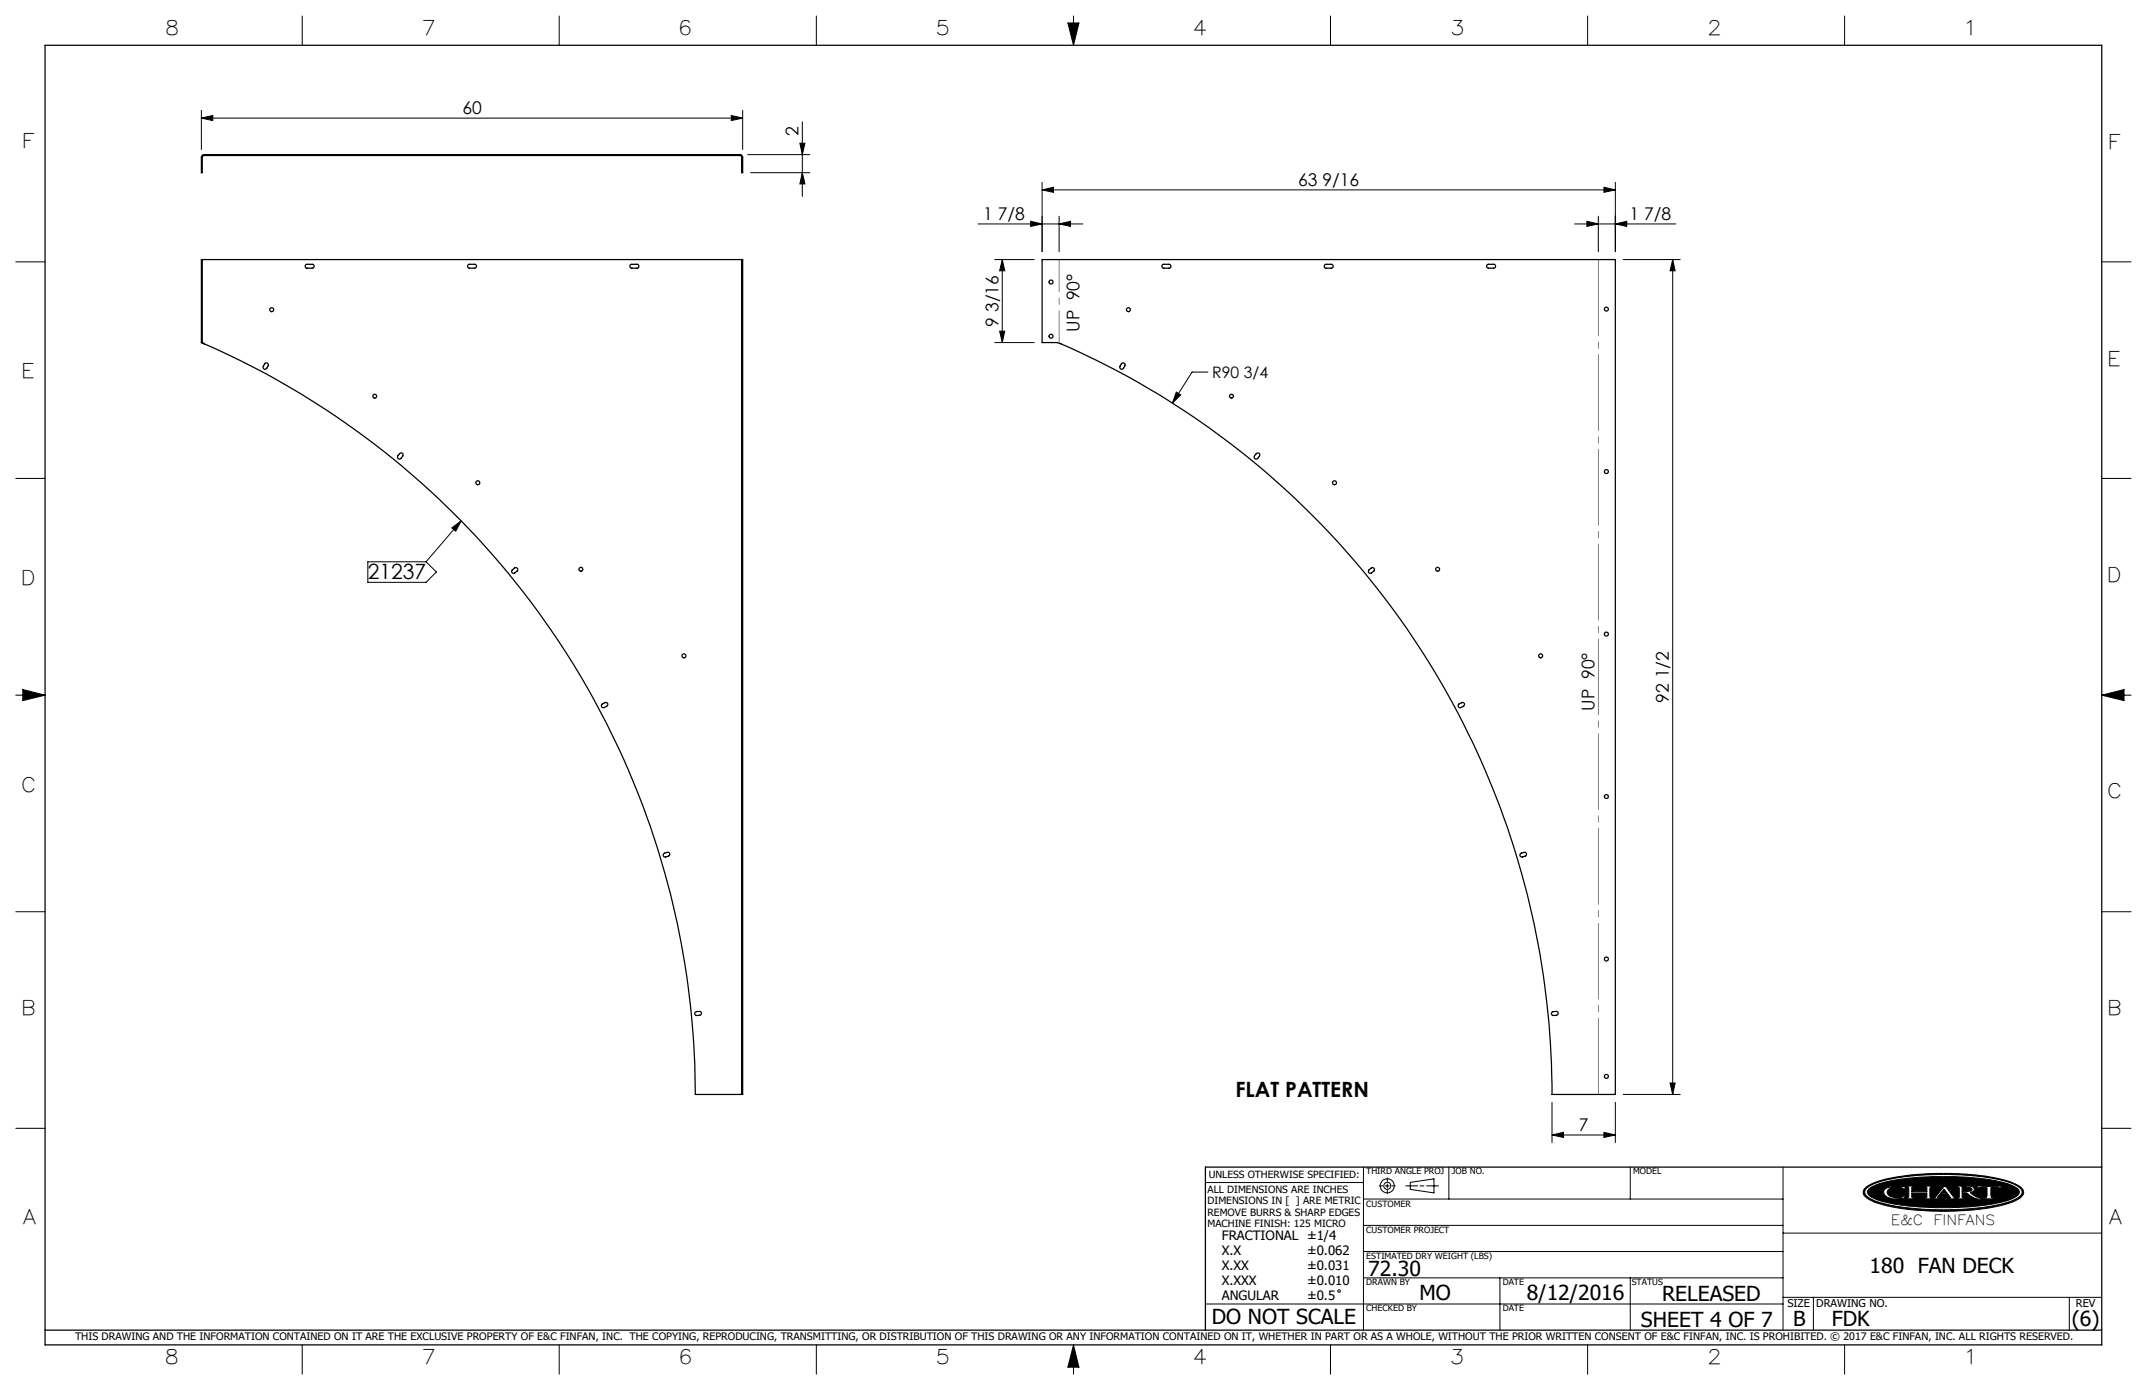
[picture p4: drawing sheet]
<svg xmlns="http://www.w3.org/2000/svg" width="432mm" height="279mm" viewBox="0 0 432 279" stroke-linecap="round" stroke-linejoin="round" font-family="sans-serif">
<g fill="none" stroke="#000" stroke-width=".2">
<path d="M60.8 3.2v5.9M112.5 3.2v5.9M164.2 3.2v5.9M214.8 4.6h2.2l-1.1 4.5zM215.9 3.2v5.9M267.6 3.2v5.9M319.3 3.2v5.9M371 3.2v5.9M40.5 23.7l2.3-.5v1zM40.5 22.2v7.9M40.5 23.7h108.9M147.1 23.2l2.3 .5-2.3 .5z"/>
<path d="M149.4 22.2v7.9M150.4 31.1h12.5M151 34.7h11.9M160.9 28.8h1l-.5 2.3zM161.4 24.5v15M161.4 34.7l.5 2.3h-1zM209.6 38.2l2.3-.6v1.1zM209.6 36.7v13.9M209.6 38.2h115.3M322.6 37.6l2.3 .6-2.3 .5zM324.9 36.7v13.9M3.2 52.6h5.9"/>
<path d="M196.7 45h21.1M200.1 52.2h7.9M201.6 52.2l.5 2.2h-1.1zM201.6 52.2v16.7M207.3 44.5l2.3 .5-2.3 .5zM213 45l2.3-.5v1zM213 43.5v7.1M316.7 45h20.3M319.2 44.5l2.3 .5-2.3 .5zM321.5 43.5v7.1M324.9 45l2.3-.5v1zM326.5 52.2h11.4"/>
<path d="M336.4 52.2l.5 2.2h-1zM336.4 52.2v167.8M422.7 52.6h5.9M200.1 68.9h7.9M201 66.6h1.1l-.5 2.3zM236.6 78.8l.9 .6-1.7 1.6zM242.9 74.8h-3.2l-3.9 6.2M3.2 96.2h5.9M422.7 96.2h5.9M74 112.9h11.7l2.1 2.1-2.1 2.1h-11.7zM90.9 106.1l1.8-1.4-1 2.1zM92.7 104.7l-7 8.2"/>
<path d="M3.2 139.7h5.9M4.6 138.6l4.5 1.1-4.5 1.1zM422.7 139.7h5.9M422.7 139.7l4.5-1.1v2.2zM3.2 183.3h5.9M422.7 183.3h5.9M326.5 220h11.4M335.9 217.7h1l-.5 2.3zM3.2 226.8h5.9M242.4 237.7h31.8M274.2 234.6v32.8M277.4 238.4h.7"/>
<path d="M278.6 238.4h.8M279 236.8v.7M279 238v.8M279 239.3v.6M279.9 238.4h.7M282.7 238.4h2.4M283.6 237.7l4.8-.7v2.8l-4.8-.7zM285.6 238.4h.8M286.9 238.4h2.4M291.4 234.6v6.4M312.1 228.1l2.3-.5v1zM312.1 221.6v8.1"/>
<path d="M312.1 228.1h12.8M322.6 227.6l2.3 .5-2.3 .5zM324.9 221.6v8.1M327.9 234.6v6.4M358.6 234.6v32.8M375.3 238.7a16.2 16.2 0 0 1 7.4-2.3 55.4 55.4 0 0 1 21.3 1.1l1.9 .8a1.36 1.36 0 0 1 1.1 1.1 1.36 1.36 0 0 1-.7 1.4 23 23 0 0 1-9.9 2.4l-.5 .1a53.3 53.3 0 0 1-18.2-1.4 4.1 4.1 0 0 1-3-2 1.17 1.17 0 0 1 .6-1.2zM375.4 238.9a12.3 12.3 0 0 1 6-2.1 59.4 59.4 0 0 1 22.1 .7 4.5 4.5 0 0 1 3.1 1.9 1.36 1.36 0 0 1-.9 1.5 27.8 27.8 0 0 1-10.4 2.1l-1.1 .1a48.8 48.8 0 0 1-17.3-1.8l-1.5-.9a.94 .94 0 0 1 0-1.5zM375.8 239a15.4 15.4 0 0 1 7.6-2.1l3.6-.3 3.3-.1a44.5 44.5 0 0 1 14.2 1.7l.8 .4a1.03 1.03 0 0 1 .8 1 1.03 1.03 0 0 1-.8 1 25.5 25.5 0 0 1-9.5 2l-5 .1a43.6 43.6 0 0 1-13.5-1.6l-1.3-.8a.79 .79 0 0 1-.2-1.3zM379 239.1a5 5 0 0 1 3.5-.6h.7l-.2 .6-.5-.4a3.4 3.4 0 0 0-2.8 .4l-.2 .5 .2 .5a3.1 3.1 0 0 0 2.8 .5l.4-.3h.3l-.2 .5-.7 .1a3.6 3.6 0 0 1-3.3-.8l-.2-.6zM383.5 238.4h1.6v.2l-.6 .1v.8h3v-.8l-.5-.1v-.2h1.5v.2l-.3 .1-.1 .4 .1 1.5v.1l.3 .1v.2h-1.5v-.2h.4l.1-.2v-.8h-3v.8l.1 .2h.5v.2h-1.6v-.2l.3-.1 .1-.1v-1.5v-.4l-.4-.1zM391 239l.6 .9h-1.3zM391 238.4h.3l1.7 2.3 .5 .1v.2h-1.6v-.2l.4-.1-.5-.6h-1.7l-.5 .7h.6v.2h-1.5v-.2l.5-.1z"/>
<path d="M393.6 238.4h2.3l.9 .2 .3 .4-.2 .5-.7 .2 1.2 .9 1.1 .2v.2a4.2 4.2 0 0 1-2.9-1.1l-1-.1v.9l.6 .1v.2h-1.6v-.2h.3l.2-.2v-1.8l-.5-.2zM394.6 238.6h.9l.9 .2 .2 .3-.2 .3-1.8 .1zM397.9 238.3l1 .2 3.7-.1-.3 .5h-.2l-.1-.2h-1.6l.1 1.9 .6 .2v.2h-2.2v-.2l.7-.2v-1.8l-1.6-.1-.2 .2h-.3zM402.1 238.9h.1M422.7 226.8h5.9M274.2 256.9h84.4M274.2 251.6h84.4M274.2 246.3h84.4M274.2 241h84.4M301.7 256.9v10.5M327.9 256.9v10.5M358.6 247.9h64.1"/>
<path d="M60.8 270.3v5.9M112.5 270.3v5.9M164.2 270.3v5.9M215.9 270.3v5.9M215.9 270.3l1.1 4.5h-2.2zM242.4 262.1h116.2M267.6 270.3v5.9M319.3 270.3v5.9M358.6 260.8h64.1M364.7 260.8v6.6M371 270.3v5.9M416.2 260.8v6.6"/>
<circle cx="279" cy="238.4" r=".71"/>
<circle cx="279" cy="238.4" r="1.41"/>
<circle cx="269.3" cy="259.5" r=".25"/>
</g>
<g fill="none" stroke="#000" stroke-width=".25">
<path d="M9.1 9.1h413.6v261.2h-413.6zM40.7 31.2l.3-.1h107.8a.54 .54 0 0 1 .6 .5v3.1h-.2v-3.2l-.3-.2h-107.9l-.3 .3v3.1h-.2v-3.2zM40.7 52.2h108.5M40.7 52.2h-.2v16.7M40.7 52.2v16.7M61.5 53.2l1.3-.1a.39 .39 0 0 1 .4 .4 .39 .39 0 0 1-.4 .4h-1a.38 .38 0 0 1-.4-.2 .38 .38 0 0 1 .1-.5zM94.2 53.2l1.2-.1a.39 .39 0 0 1 .4 .4 .39 .39 0 0 1-.4 .4h-1a.4 .4 0 0 1-.4-.3 .4 .4 0 0 1 .2-.4zM126.8 53.2l1.3-.1a.39 .39 0 0 1 .4 .4 .39 .39 0 0 1-.4 .4h-1a.38 .38 0 0 1-.4-.2 .38 .38 0 0 1 .1-.5zM149.2 52.2h.2v167.8h-.2M149.2 52.2v167.8M209.6 52.2h115.3v167.8h-12.8a164.4 164.4 0 0 0-99.5-151.1h-3zM233.8 53.2l1.3-.1a.39 .39 0 0 1 .4 .4 .39 .39 0 0 1-.4 .4h-1a.38 .38 0 0 1-.4-.2 .38 .38 0 0 1 .1-.5z"/>
<path d="M266.5 53.2l1.2-.1a.39 .39 0 0 1 .4 .4 .39 .39 0 0 1-.4 .4h-1a.4 .4 0 0 1-.4-.3 .4 .4 0 0 1 .2-.4zM299.1 53.2l1.3-.1a.39 .39 0 0 1 .4 .4 .39 .39 0 0 1-.4 .4h-1a.4 .4 0 0 1-.4-.2 .4 .4 0 0 1 .1-.5zM40.5 68.9l.6 .2M40.5 68.9h.2M40.7 68.9l.4 .2M41.1 69.1a164.6 164.6 0 0 1 98.7 150.9h9.4M53.3 73.1a.41 .41 0 0 1 .5-.1 .41 .41 0 0 1 .1 .5l-.2 .5a.4 .4 0 0 1-.6 .2 .4 .4 0 0 1-.1-.6zM225.5 73.1a.4 .4 0 0 1 .6-.1 .4 .4 0 0 1 .1 .5l-.2 .5a.4 .4 0 0 1-.6 .2 .4 .4 0 0 1-.2-.6zM80.4 91.2a.4 .4 0 0 1 .5-.1 .4 .4 0 0 1 .1 .6l-.4 .4a.41 .41 0 0 1-.5 .1 .41 .41 0 0 1-.1-.6zM252.7 91.2a.4 .4 0 0 1 .5-.1 .4 .4 0 0 1 .1 .6l-.4 .4a.41 .41 0 0 1-.5 .1 .41 .41 0 0 1-.1-.6zM103 114.6l.5-.4a.4 .4 0 0 1 .5 0 .4 .4 0 0 1 0 .6l-.5 .3a.39 .39 0 0 1-.5 0 .39 .39 0 0 1 0-.5zM275.3 114.6l.5-.4a.4 .4 0 0 1 .5 0 .4 .4 0 0 1 0 .6l-.5 .3a.39 .39 0 0 1-.5 0 .39 .39 0 0 1 0-.5z"/>
<path d="M121.1 141.6l.6-.3a.39 .39 0 0 1 .5 .1 .39 .39 0 0 1-.2 .6l-.5 .2a.39 .39 0 0 1-.5-.1 .39 .39 0 0 1 .1-.5zM293.4 141.5l.6-.2a.39 .39 0 0 1 .5 .1 .39 .39 0 0 1-.2 .6l-.5 .2a.4 .4 0 0 1-.5-.2 .4 .4 0 0 1 .1-.5zM133.5 171.6l.7-.3a.39 .39 0 0 1 .5 .3 .39 .39 0 0 1-.3 .5l-.5 .2a.4 .4 0 0 1-.5-.2 .4 .4 0 0 1 .1-.5zM305.8 171.6l.7-.3a.39 .39 0 0 1 .5 .3 .39 .39 0 0 1-.3 .5l-.5 .2a.41 .41 0 0 1-.5-.2 .41 .41 0 0 1 .1-.5zM139.8 203.5l.9-.2a.39 .39 0 0 1 .4 .4 .39 .39 0 0 1-.4 .4h-.5a.39 .39 0 0 1-.4-.2 .39 .39 0 0 1 0-.4zM312.2 203.4l.7-.1a.39 .39 0 0 1 .5 .4 .39 .39 0 0 1-.4 .4h-.5a.39 .39 0 0 1-.5-.2 .39 .39 0 0 1 .2-.5zM422.7 234.6h-180.3v32.8M9.1 267.4h413.6"/>
<circle cx="211.4" cy="56.7" r=".4"/>
<circle cx="54.6" cy="62.2" r=".4"/>
<circle cx="75.4" cy="79.7" r=".39"/>
<circle cx="211.4" cy="67.6" r=".39"/>
<circle cx="226.9" cy="62.2" r=".4"/>
<circle cx="247.7" cy="79.7" r=".39"/>
<circle cx="323.1" cy="62.1" r=".38"/>
<circle cx="96.1" cy="97" r=".4"/>
<circle cx="268.4" cy="97" r=".4"/>
<circle cx="323.1" cy="94.8" r=".39"/>
<circle cx="116.8" cy="114.4" r=".39"/>
<circle cx="289.1" cy="114.4" r=".39"/>
<circle cx="137.5" cy="131.8" r=".4"/>
<circle cx="309.9" cy="131.8" r=".39"/>
<circle cx="323.1" cy="127.5" r=".39"/>
<circle cx="323.1" cy="160.1" r=".38"/>
<circle cx="323.1" cy="192.8" r=".38"/>
<circle cx="323.1" cy="216.4" r=".39"/>
</g>
<g fill="#000">
<path d="M383.5 238.4v.2h.3l.1 .2v1.8l-.1 .1-.3 .1v.2h1.6v-.2h-.5l-.1-.2v-.8h3v.9l-.5 .1v.2h1.5v-.2l-.3-.1-.1-.2v-1.6l.1-.3h.3v-.2h-1.5v.2l.5 .1v.8h-3v-.8l.6-.1v-.2zM391 238.4l-1.8 2.3-.5 .1v.2h1.5v-.2h-.6l.5-.7h1.7l.5 .6-.4 .1v.2h1.6v-.2l-.5-.1-1.7-2.3zM393.6 238.4v.2l.5 .2v1.8l-.2 .2h-.3v.2h1.6v-.2l-.6-.1v-.9l1 .1a3.7 3.7 0 0 0 2.9 1.1v-.2a3.4 3.4 0 0 1-2.3-1.1 .68 .68 0 0 0 .8-.2 .68 .68 0 0 0 0-.8l-.7-.3zM397.9 238.3l-.4 .6h.3l.2-.2 1.6 .1v1.8l-.2 .2h-.5v.2h2.2v-.2h-.5l-.2-.3v-1.7l1.6-.1 .1 .2h.2l.3-.5-4 .1zM375.8 239a13.3 13.3 0 0 1 6.5-2l2.7-.3 3.8-.2 7.5 .2a24.3 24.3 0 0 1 9.1 2 1.01 1.01 0 0 1 .7 .9 1.01 1.01 0 0 1-.7 1 21.9 21.9 0 0 1-8.6 1.9l-3.9 .2h-4.1l-3.8-.2a21.2 21.2 0 0 1-8.8-2l-.4-.3-.2-.5zM379.1 239a1.04 1.04 0 0 0 .7 1.7 7 7 0 0 0 3.2 .1l.2-.5h-.3l-.5 .4a2.56 2.56 0 0 1-2.8-.8 1.28 1.28 0 0 1 1.4-1.3h.2a1.49 1.49 0 0 1 1.4 .2l.4 .3 .2-.6h-.6a4.7 4.7 0 0 0-3.5 .5zM375.3 238.7a17.5 17.5 0 0 1 7.8-2.4l5.1-.4h4.8a34.5 34.5 0 0 1 12.5 2.2l.4 .2a1.36 1.36 0 0 1 .9 2 9.1 9.1 0 0 1-5.1 2.2l-.4 .1a58.1 58.1 0 0 1-23.1-.6 5.6 5.6 0 0 1-3.4-1.9v-.8zM375.3 238.9a1.14 1.14 0 0 0 .6 1.9 24 24 0 0 0 9.3 2.1l4.6 .3 3.7-.1a33.7 33.7 0 0 0 11.9-2.1l.4-.2a1.19 1.19 0 0 0 .9-1.2 1.19 1.19 0 0 0-.9-1.1 21.6 21.6 0 0 0-8.8-2.1l-5.1-.3-4.7 .1a30.2 30.2 0 0 0-11.1 2.1z" fill-rule="evenodd"/>
<path d="M215.9 270.3l-1.1 4.5h2.2zM214.8 4.6h2.2l-1.1 4.5zM4.6 138.6l4.5 1.1-4.5 1.1zM422.7 139.7l4.5-1.1v2.2zM391 239l-.7 .9h1.3zM394.6 238.6v.9l1.7-.1a.38 .38 0 0 0 .3-.4 .38 .38 0 0 0-.5-.3z" fill-rule="evenodd"/>
</g>
<path d="M321.5 52.1v167.9" fill="none" stroke="#808080" stroke-width=".2" stroke-dasharray="15.2 1.3 1.3 1.3" stroke-dashoffset="-.1"/>
<path d="M213 52.1v16.9" fill="none" stroke="#808080" stroke-width=".2" stroke-dasharray="15.2 1.3 1.3 1.3" stroke-dashoffset="8.7"/>
<g fill="#000">
<path d="M236.6 78.8l.9 .6-1.7 1.6zM90.9 106.1l1.8-1.4-1 2.1z"/>
<path d="M147.1 23.2l2.3 .5-2.3 .5zM40.5 23.7l2.3-.5v1z"/>
<path d="M161.4 34.7l.5 2.3h-1zM160.9 28.8h1l-.5 2.3z"/>
<path d="M209.6 38.2l2.3-.6v1.1zM322.6 37.6l2.3 .6-2.3 .5zM319.2 44.5l2.3 .5-2.3 .5zM324.9 45l2.3-.5v1zM312.1 228.1l2.3-.5v1zM322.6 227.6l2.3 .5-2.3 .5z"/>
<path d="M213 45l2.3-.5v1zM207.3 44.5l2.3 .5-2.3 .5z"/>
<path d="M336.4 52.2l.5 2.2h-1zM335.9 217.7h1l-.5 2.3zM201.6 52.2l.5 2.2h-1.1zM201 66.6h1.1l-.5 2.3z"/>
</g>
<g font-size="4.2">
<text x="74" y="116.5">21237</text>
<text x="248.5" y="220.5">FLAT PATTERN</text>
<text x="275.2" y="256.5">72.30</text>
<text x="376" y="255.9">180 FAN DECK</text>
<text x="285.5" y="261.4">MO</text>
<text x="307.1" y="261.3">8/12/2016</text>
<text x="334.3" y="261.6">RELEASED</text>
<text x="243.7" y="266.1">DO NOT SCALE</text>
<text x="330" y="266.7">SHEET 4 OF 7</text>
<text x="360.6" y="266.5">B</text>
<text x="368.4" y="266.6">FDK</text>
<text x="416.7" y="266.5">(6)</text>
</g>
<g font-size="4">
<text x="33.6" y="7.1">8</text>
<text x="85.2" y="7.1">7</text>
<text x="137" y="7.1">6</text>
<text x="188.6" y="7.1">5</text>
<text x="240.3" y="7.1">4</text>
<text x="292.1" y="7.1">3</text>
<text x="343.8" y="7.1">2</text>
<text x="395.7" y="7.1">1</text>
<text x="4.9" y="29.8">F</text>
<text x="424.5" y="29.9">F</text>
<text x="4.8" y="76">E</text>
<text x="424.3" y="73.5">E</text>
<text x="4.7" y="117.7">D</text>
<text x="424.2" y="116.9">D</text>
<text x="4.7" y="159.3">C</text>
<text x="424.2" y="160.4">C</text>
<text x="4.8" y="204">B</text>
<text x="424.3" y="204">B</text>
<text x="4.8" y="246.1">A</text>
<text x="424.3" y="246">A</text>
<text x="33.6" y="274.3">8</text>
<text x="85.2" y="274.3">7</text>
<text x="137" y="274.3">6</text>
<text x="188.6" y="274.3">5</text>
<text x="240.3" y="274.3">4</text>
<text x="292.1" y="274.3">3</text>
<text x="343.8" y="274.3">2</text>
<text x="395.8" y="274.3">1</text>
</g>
<g font-size="3.5">
<text x="93" y="22.9">60</text>
<text x="160.6" y="27.4" transform="rotate(-90 160.6 27.4)">2</text>
<text x="261.1" y="37.4">63 9/16</text>
<text x="197.7" y="44.2">1 7/8</text>
<text x="327.7" y="44.2">1 7/8</text>
<text x="200.8" y="65.7" transform="rotate(-90 200.8 65.7)">9 3/16</text>
<text x="217.1" y="66.7" transform="rotate(-90 217.1 66.7)">UP 90°</text>
<text x="320.7" y="142.9" transform="rotate(-90 320.7 142.9)">UP 90°</text>
<text x="335.7" y="141.2" transform="rotate(-90 335.7 141.2)">92 1/2</text>
<text x="317.5" y="227.3">7</text>
</g>
<text font-size="3.2" x="243.8" y="76">R90 3/4</text>
<g font-size="2.8">
<text x="380.3" y="246.2">E&amp;C</text>
<text x="388.9" y="246.2">FINFANS</text>
</g>
<g font-size="2.6">
<text x="245.7" y="249.3">FRACTIONAL ±1/4</text>
<text x="245.7" y="252.3">X.X</text>
<text x="245.7" y="255.3">X.XX</text>
<text x="262.9" y="252.3">±0.062</text>
<text x="262.9" y="255.3">±0.031</text>
<text x="245.7" y="258.3">X.XXX</text>
<text x="245.7" y="261.3">ANGULAR</text>
<text x="262.9" y="258.3">±0.010</text>
<text x="262.9" y="261.3">±0.5</text>
</g>
<g font-size="2.2">
<text x="359.5" y="262.8">SIZE</text>
<text x="365.3" y="262.7">DRAWING NO.</text>
<text x="417.5" y="262.8">REV</text>
</g>
<text font-size="2.1" x="15.1" y="269.4">THIS DRAWING AND THE INFORMATION CONTAINED ON IT ARE THE EXCLUSIVE PROPERTY OF E&amp;C FINFAN, INC. THE COPYING, REPRODUCING, TRANSMITTING, OR DISTRIBUTION OF THIS DRAWING OR ANY INFORMATION CONTAINED ON IT, WHETHER IN PART OR AS A WHOLE, WITHOUT THE PRIOR WRITTEN CONSENT OF E&amp;C FINFAN, INC. IS PROHIBITED. © 2017 E&amp;C FINFAN, INC. ALL RIGHTS RESERVED.</text>
<g font-size="2">
<text x="242.9" y="239.8">ALL DIMENSIONS ARE INCHES</text>
<text x="243.1" y="236.8">UNLESS OTHERWISE SPECIFIED:</text>
<text x="242.9" y="242.1">DIMENSIONS IN [ ] ARE METRIC</text>
<text x="242.9" y="244.4">REMOVE BURRS &amp; SHARP EDGES</text>
<text x="242.9" y="246.7">MACHINE FINISH: 125 MICRO</text>
</g>
<g font-size="1.7">
<text x="274.8" y="236.1">THIRD ANGLE PROJ</text>
<text x="292" y="236.1">JOB NO.</text>
<text x="328.5" y="236.1">MODEL</text>
<text x="274.8" y="242.5">CUSTOMER</text>
<text x="274.8" y="247.8">CUSTOMER PROJECT</text>
<text x="274.8" y="253.1">ESTIMATED DRY WEIGHT (LBS)</text>
<text x="274.8" y="258.3">DRAWN BY</text>
<text x="274.8" y="263.6">CHECKED BY</text>
<text x="302.2" y="263.6">DATE</text>
<text x="302.2" y="258.3">DATE</text>
<text x="328.2" y="258.3">STATUS</text>
</g>
</svg>
